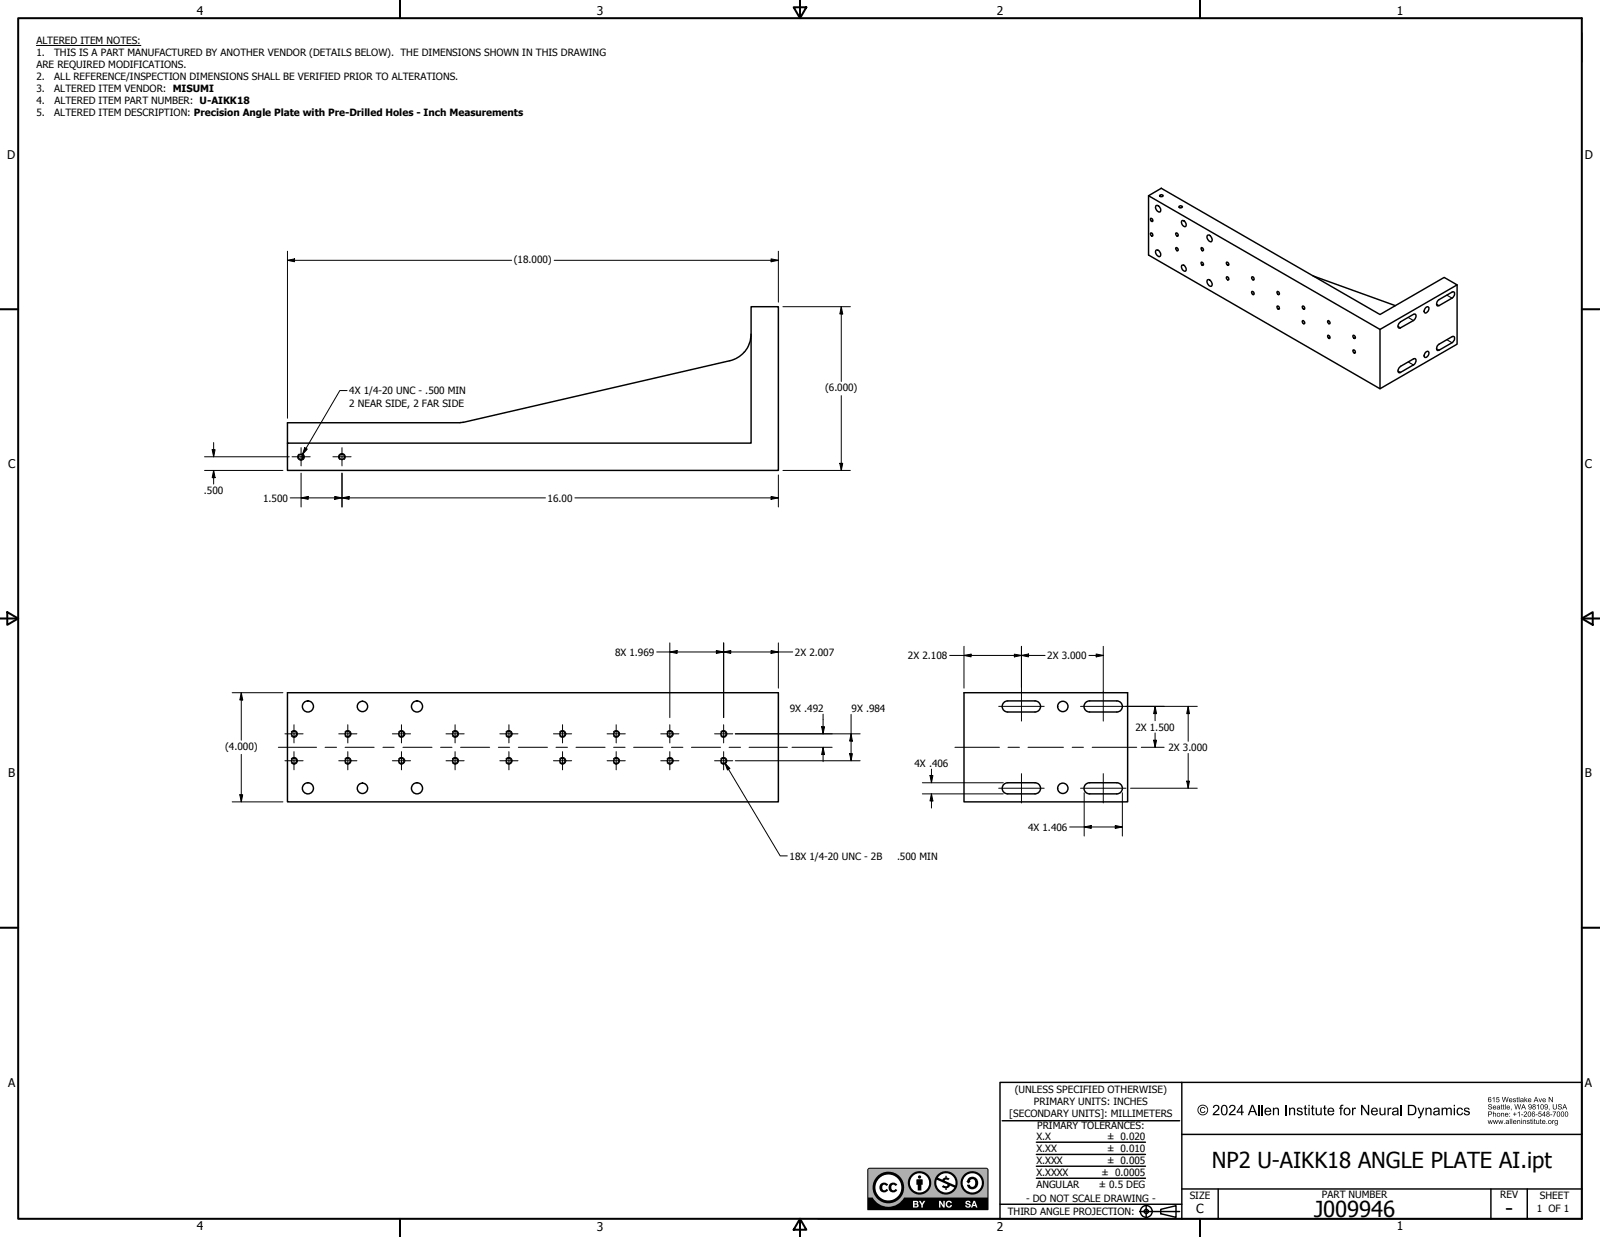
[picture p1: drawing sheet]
<svg xmlns="http://www.w3.org/2000/svg" width="559mm" height="432mm" viewBox="0 0 559 432" stroke-linecap="round" stroke-linejoin="round" font-family="sans-serif">
<!-- layer: Layer 1 -->
<g fill="none" stroke="#000" stroke-width=".35">
<path d="M12.7 15.9h36.5M552.4 11.5v10.3M100.4 87.7v58.3M100.4 90.9l2.5-.5v1zM100.4 90.9h78.3M193.5 90.9h78.3M269.3 90.4l2.5 .5-2.5 .5zM271.8 87.7v17.8M273.4 107.1h23.6M293.8 107.1v26.1M293.8 107.1l.5 2.5h-1zM121.2 136.3h-2.5l-13.1 22.4"/>
<path d="M293.8 138.1v26.1M71.4 159.4h29.6M74.1 157h1l-.5 2.4zM74.6 154.5v4.9M102 159.4h6.3M105.2 156.3v6.3M105.9 158.5a1.19 1.19 0 0 1 .1 1.8 1.19 1.19 0 0 1-1.7 0 1.19 1.19 0 0 1 .2-1.8M106.4 156.3l.9 .5-1.7 1.9zM116.3 159.4h6.3M119.4 156.3v6.3M71.4 164.2h27.4M74.6 164.2v4.8"/>
<path d="M74.6 164.2l.5 2.6h-1zM101.3 173.8h89.2M105.2 165.2v11.8M105.2 173.8l2.4-.5v1zM116.9 173.3l2.5 .5-2.5 .5zM119.4 165.2v11.8M119.4 173.8l2.5-.5v1zM120.1 160.4a1.16 1.16 0 0 0 .2-1.7 1.16 1.16 0 0 0-1.7 0 1.16 1.16 0 0 0 .1 1.7M200.8 173.8h71M269.3 173.3l2.5 .5-2.5 .5zM271.8 165.8v11.2M273.4 164.2h23.6"/>
<path d="M293.3 161.7h1l-.5 2.5zM229.4 227.6h47.5M233.9 224.4v26.1M233.9 227.6l2.6-.5v1zM250.2 227.1l2.5 .5-2.5 .5zM252.7 227.6l2.5-.5v1zM252.7 224.4v26.1M269.3 227.1l2.5 .5-2.5 .5zM271.8 224.4v15.8M331.7 228.8h33.3M336.7 225.6v14.6M336.7 228.8l2.5-.5v1z"/>
<path d="M354.3 228.3l2.4 .5-2.4 .5zM356.7 225.6v26.1M356.7 228.8l2.5-.5v1zM380.3 228.8h5M382.8 228.3l2.5 .5-2.5 .5zM385.3 225.6v26.1M81.1 241.8h17.7M84.3 241.8v16.6M84.3 241.8l.5 2.5h-1zM99.5 256.2h6.4M101.7 255.5a1.19 1.19 0 0 1 1.8-.2 1.19 1.19 0 0 1 0 1.7 1.19 1.19 0 0 1-1.8-.1M102.7 253v6.3"/>
<path d="M118.3 256.2h6.4M120.5 255.5a1.16 1.16 0 0 1 1.7-.2 1.16 1.16 0 0 1 0 1.7 1.16 1.16 0 0 1-1.7-.1M121.5 253v6.3M137 256.2h6.4M139.3 255.5a1.19 1.19 0 0 1 1.7-.2 1.19 1.19 0 0 1 0 1.7 1.19 1.19 0 0 1-1.7-.1M140.2 253v6.3M155.8 256.2h6.3M158 255.5a1.19 1.19 0 0 1 1.8-.2 1.19 1.19 0 0 1 0 1.7 1.19 1.19 0 0 1-1.8-.1M158.9 253v6.3M174.6 256.2h6.3M176.7 255.5a1.19 1.19 0 0 1 1.8-.2 1.19 1.19 0 0 1 0 1.7 1.19 1.19 0 0 1-1.8-.1M177.7 253v6.3"/>
<path d="M193.3 256.2h6.3M195.5 255.5a1.19 1.19 0 0 1 1.8-.2 1.19 1.19 0 0 1 0 1.7 1.19 1.19 0 0 1-1.8-.1M196.5 253v6.3M212 256.2h6.4M214.2 255.5a1.19 1.19 0 0 1 1.8-.2 1.19 1.19 0 0 1 0 1.7 1.19 1.19 0 0 1-1.8-.1M215.2 253v6.3M230.8 256.2h6.3M233 255.5a1.19 1.19 0 0 1 1.7-.2 1.19 1.19 0 0 1 0 1.7 1.19 1.19 0 0 1-1.7-.1M233.9 253v6.3M249.6 256.2h6.3M251.8 255.5a1.16 1.16 0 0 1 1.7-.2 1.16 1.16 0 0 1 0 1.7 1.16 1.16 0 0 1-1.7-.1M252.7 253v6.3"/>
<path d="M256.8 256.2h43.6M287 253.7h1l-.5 2.5zM287.5 249.3v6.9M297.2 249.4v16.2M297.2 256.2l.5 2.5h-1zM348.8 246.6h15.9M377.4 246.6h40.7M402.9 258.4h1l-.5 2.5zM403.4 246.6l.5 2.5h-1zM403.4 246.6v5M403.4 255.8v5.1M415 246.6v12.2"/>
<path d="M415 246.6l.4 2.5h-.9zM81.1 279.9h17.7M83.8 277.4h1l-.5 2.5zM84.3 263.3v16.6M97.2 260.9h13.4M99.5 265.6h6.4M101.7 264.9a1.19 1.19 0 0 1 1.8-.2 1.19 1.19 0 0 1 0 1.7 1.19 1.19 0 0 1-1.8-.1M102.7 262.4v6.3M113.5 260.9h4M118.3 265.6h6.4M120.5 264.9a1.16 1.16 0 0 1 1.7-.2 1.16 1.16 0 0 1 0 1.7 1.16 1.16 0 0 1-1.7-.1M120.5 260.9h10.2"/>
<path d="M121.5 262.4v6.3M133.7 260.9h4M137 265.6h6.4M139.3 264.9a1.19 1.19 0 0 1 1.7-.2 1.19 1.19 0 0 1 0 1.7 1.19 1.19 0 0 1-1.7-.1M140.2 262.4v6.3M140.7 260.9h10.2M153.9 260.9h4M155.8 265.6h6.3M158 264.9a1.19 1.19 0 0 1 1.8-.2 1.19 1.19 0 0 1 0 1.7 1.19 1.19 0 0 1-1.8-.1M158.9 262.4v6.3M160.8 260.9h10.2M174.1 260.9h3.9"/>
<path d="M174.6 265.6h6.3M176.7 264.9a1.19 1.19 0 0 1 1.8-.2 1.19 1.19 0 0 1 0 1.7 1.19 1.19 0 0 1-1.8-.1M177.7 262.4v6.3M181 260.9h10.2M193.3 265.6h6.3M194.2 260.9h4M195.5 264.9a1.19 1.19 0 0 1 1.8-.2 1.19 1.19 0 0 1 0 1.7 1.19 1.19 0 0 1-1.8-.1M196.5 262.4v6.3M201.2 260.9h10.1M212 265.6h6.4M214.2 264.9a1.19 1.19 0 0 1 1.8-.2 1.19 1.19 0 0 1 0 1.7 1.19 1.19 0 0 1-1.8-.1M214.3 260.9h4"/>
<path d="M215.2 262.4v6.3M221.3 260.9h10.2M230.8 265.6h6.3M233 264.9a1.19 1.19 0 0 1 1.7-.2 1.19 1.19 0 0 1 0 1.7 1.19 1.19 0 0 1-1.7-.1M233.9 262.4v6.3M234.5 260.9h4M241.5 260.9h10.2M249.6 265.6h6.3M251.8 264.9a1.16 1.16 0 0 1 1.7-.2 1.16 1.16 0 0 1 0 1.7 1.16 1.16 0 0 1-1.7-.1M252.7 262.4v6.3M253.2 266.4l19.3 32.4h2.5M253.2 266.4l1.7 1.8-.8 .6z"/>
<path d="M254.6 260.9h4M256.8 265.6h43.6M261.6 260.9h13.4M276.6 260.9h14M287.5 260.9v5M287.5 260.9l.5 2.5h-1zM296.7 263.1h1l-.5 2.5zM322.1 277.1h28.3M322.1 273.2h28.3M324.8 270.7h1l-.5 2.5zM325.3 268.5v4.7M325.3 277.1v5"/>
<path d="M325.3 277.1l.5 2.5h-1zM333.5 260.9h15.6M348.8 275.1h15.9M352 260.9h4M356.7 270.1v10.2M359 260.9h12.4M374.5 260.9h3.9M377.4 275.1h15.9M378.7 276.7v15.1M381.4 260.9h15.6M385.3 270.1v10.2M392 276.7v15.1"/>
<path d="M394.8 275.1h23.3M398.6 260.9h8M414.5 272.7h.9l-.4 2.4zM415 263v12.1M373.6 288.7h18.4M378.7 288.7l2.4-.5v1zM389.5 288.2l2.5 .5-2.5 .5z"/>
</g>
<g fill="none" stroke="#000" stroke-width=".51">
<path d="M401.1 68.3l4.5-2.6 76.4 44.1 22.4-13 4.5 2.6-26.9 15.6zM401.1 68.3v20.7l80.9 46.7 26.9-15.6v-20.7M401.9 76.2a.56 .56 0 0 1 .7 .4 .56 .56 0 0 1-.4 .7l-.3-.3zM403.8 71.8a1.44 1.44 0 0 1 1.3 2.2 1.54 1.54 0 0 1-1.3-2.2zM405 68.2a.7 .7 0 0 1 1.2 .3 .7 .7 0 0 1-1.2-.3zM411.7 72.1a.7 .7 0 0 1 1.2 .2 .7 .7 0 0 1-1.2-.2zM412.8 77a1.28 1.28 0 0 1 1.2 .7 1.28 1.28 0 0 1-.1 1.4 1.48 1.48 0 0 1-1.1-2.1zM401.8 81.4a.59 .59 0 0 1 .7 .3 .59 .59 0 0 1-.1 .7l-.5-.4zM403.8 87.3a1.44 1.44 0 0 1 1.3 2.2 1.54 1.54 0 0 1-1.3-2.2zM410.7 81.4a.59 .59 0 0 1 .7 .3 .59 .59 0 0 1-.2 .7l-.5-.4zM410.7 86.4a.56 .56 0 0 1 .8 .4 .56 .56 0 0 1-.5 .7l-.4-.8zM412.7 92.7a1.19 1.19 0 0 1 1.3 .5 1.19 1.19 0 0 1-.1 1.5 1.55 1.55 0 0 1-1.2-2z"/>
<path d="M419.5 91.6a.59 .59 0 0 1 .7 .3 .59 .59 0 0 1-.1 .7l-.5-.3zM419.5 86.6a.59 .59 0 0 1 .7 .2 .59 .59 0 0 1-.1 .8l-.6-.7zM421.8 97.7a1.47 1.47 0 0 1 1.2 2.2 1.62 1.62 0 0 1-1.2-2.2zM421.8 82.1a1.47 1.47 0 0 1 1.2 2.3 1.62 1.62 0 0 1-1.2-2.3zM428.3 91.6a.58 .58 0 0 1 .8 .3 .58 .58 0 0 1-.2 .7l-.5-.3zM428.4 96.6a.6 .6 0 0 1 .7 .4 .6 .6 0 0 1-.2 .7l-.6-.5zM437.3 96.6a.62 .62 0 0 1 .6 .4 .62 .62 0 0 1-.1 .7l-.7-.5zM458.6 96.3l28.7 10.4M262.3 116.6a9.9 9.9 0 0 1-2.4 6.3M437.1 101.9a.53 .53 0 0 1 .8 .2 .53 .53 0 0 1-.3 .7zM446 106.9a.59 .59 0 0 1 .7 .3 .59 .59 0 0 1-.1 .8l-.5-.4zM446.1 101.7a.56 .56 0 0 1 .7 .4 .56 .56 0 0 1-.4 .7l-.3-.3z"/>
<path d="M454.9 106.9a.59 .59 0 0 1 .7 .3 .59 .59 0 0 1-.2 .8l-.5-.4zM454.9 112a.64 .64 0 0 1 .6 .3 .64 .64 0 0 1-.1 .7l-.5-.4zM463.7 117.2a.59 .59 0 0 1 .7 .2 .59 .59 0 0 1-.2 .8l-.4-.4zM463.8 112a.64 .64 0 0 1 .6 .3 .64 .64 0 0 1-.2 .7l-.5-.5zM472.5 117.2a.58 .58 0 0 1 .8 .2 .58 .58 0 0 1-.2 .8l-.5-.4zM482 115v20.7M489 112.5l4.6-2.8a.69 .69 0 0 1 1 .2 .69 .69 0 0 1-.2 1l-.8 1-4.5 2.5a.66 .66 0 0 1-.8-.2 .66 .66 0 0 1 .1-.9zM497.8 107.5a.69 .69 0 0 1 1.1-.3 .69 .69 0 0 1 0 1.1l-.4 .5a.66 .66 0 0 1-1 .3 .66 .66 0 0 1 0-1zM502.2 105l5.2-3.1a.83 .83 0 0 1 .7 .6 .83 .83 0 0 1-.4 .9l-.6 .7-4.5 2.6a.69 .69 0 0 1-.9-.2 .69 .69 0 0 1 .1-1zM259.9 123a9.5 9.5 0 0 1-5 2.9l-93.2 21.5M472.5 122.2a.58 .58 0 0 1 .8 .3 .58 .58 0 0 1-.2 .8l-.5-.4zM489 128.1l4.6-2.8a.69 .69 0 0 1 1 .2 .69 .69 0 0 1-.2 .9l-.5 .9-4.8 2.7a.66 .66 0 0 1-.8-.2 .66 .66 0 0 1 .1-.9z"/>
<path d="M498.1 122.8a.65 .65 0 0 1 .9 .1 .65 .65 0 0 1-.1 .9l-.4 .6a.66 .66 0 0 1-1 .3 .66 .66 0 0 1 0-1.1zM502.2 120.5l5.2-3.1a.83 .83 0 0 1 .7 .6 .83 .83 0 0 1-.4 .9l-.6 .7-4.5 2.6a.69 .69 0 0 1-.9-.2 .69 .69 0 0 1 .1-.9zM105.6 158.6v1.7M160.7 147.6h-60.3v7.1h161.9v-47.6h9.5v57.1h-171.4v-9.5M161.8 147.4l-1.1 .1M100.4 241.8h171.4v38.1h-171.4zM336.7 241.8h57.1v38.1h-57.1zM350.6 245.2l1.3-.5h9.6a1.94 1.94 0 0 1 1.9 1.9 1.94 1.94 0 0 1-1.9 1.9h-9.6a1.94 1.94 0 0 1-1.7-1.2 1.94 1.94 0 0 1 .4-2.1zM380.5 244.7a1.94 1.94 0 0 0-1.9 1.9 1.94 1.94 0 0 0 1.9 1.9M380.6 248.5h9.5M380.6 244.7h9.5M390 244.7a1.94 1.94 0 0 1 2 1.9 1.94 1.94 0 0 1-2 1.9"/>
<path d="M350.6 273.8l1.3-.6h9.6a1.94 1.94 0 0 1 1.9 2 1.94 1.94 0 0 1-1.9 1.9h-9.6a1.94 1.94 0 0 1-1.7-1.2 1.94 1.94 0 0 1 .4-2.1zM380.5 273.2a1.94 1.94 0 0 0-1.9 2 1.94 1.94 0 0 0 1.9 1.9M380.6 277.1h9.5M380.6 273.2h9.5M390 273.2a1.94 1.94 0 0 1 2 2 1.94 1.94 0 0 1-2 1.9M412.7 377.8v47.6M350 391.2h62M361.9 398.7h38.1M412.7 396h139.7M361.9 403h38.1M361.9 411.3h38.1M361.9 407.1h38.1"/>
<path d="M412.7 415h139.7M425.4 415v10.4M520.7 415v10.4M533.4 415v10.4M285.7 425.4h266.7v-47.6h-203.2v47.6M349.2 420.4h63.5M398 422.9h14M400.3 420.6v4.6M405.4 422.1l5.3-1.2v4l-5.3-1.2z"/>
<circle cx="105.1" cy="159.5" r=".92"/>
<circle cx="119.4" cy="159.5" r=".92"/>
<circle cx="102.7" cy="256.2" r=".92"/>
<circle cx="107.5" cy="246.6" r="1.94"/>
<circle cx="121.4" cy="256.2" r=".92"/>
<circle cx="126.6" cy="246.6" r="1.81"/>
<circle cx="140.2" cy="256.2" r=".92"/>
<circle cx="145.6" cy="246.6" r="1.94"/>
<circle cx="159" cy="256.2" r=".92"/>
<circle cx="177.7" cy="256.2" r=".92"/>
<circle cx="196.4" cy="256.2" r=".92"/>
<circle cx="215.2" cy="256.2" r=".92"/>
<circle cx="234" cy="256.2" r=".92"/>
<circle cx="252.7" cy="256.2" r=".92"/>
<circle cx="371.2" cy="246.6" r="1.81"/>
<circle cx="102.7" cy="265.6" r=".92"/>
<circle cx="107.5" cy="275.2" r="1.94"/>
<circle cx="121.4" cy="265.6" r=".92"/>
<circle cx="126.6" cy="275.2" r="1.81"/>
<circle cx="140.2" cy="265.6" r=".92"/>
<circle cx="145.6" cy="275.2" r="1.94"/>
<circle cx="159" cy="265.6" r=".92"/>
<circle cx="177.7" cy="265.6" r=".92"/>
<circle cx="196.4" cy="265.6" r=".92"/>
<circle cx="215.2" cy="265.6" r=".92"/>
<circle cx="234" cy="265.6" r=".92"/>
<circle cx="252.7" cy="265.6" r=".92"/>
<circle cx="371.2" cy="275.2" r="1.81"/>
<circle cx="400.3" cy="422.9" r="2.06"/>
<circle cx="400.3" cy="422.9" r=".73"/>
</g>
<path d="M488.3 113.9l.8 .5M491.8 110.8l1.8 1.1M501.7 106.2l.9 .5M505.3 118.6l1.8 1M505.3 103l1.8 1.1M488.3 129.5l.8 .5M491.8 126.4l1.8 1M501.7 121.7l.9 .5" fill="none" stroke="#000" stroke-width=".38"/>
<g fill="none" stroke="#000" stroke-width=".7">
<path d="M139.7 0v6.3M279.4 0v6.3M419.1 0v6.3M6.4 6.3h546v419.1h-546zM277.2 2.5h4.4l-2.2 3.8zM0 107.9h6.3M552.4 107.9h6.4M0 215.9h6.3M2.5 213.7l3.8 2.2-3.8 2.2zM552.4 215.9h6.4M552.5 215.9l3.8-2.2v4.4zM0 323.8h6.3"/>
<path d="M552.4 323.8h6.4M139.7 425.4v6.4M279.4 425.4v6.4M279.4 425.4l2.2 3.9h-4.4zM419.1 425.4v6.4"/>
</g>
<g fill="#000">
<path d="M100.4 90.9l2.5-.5v1z" fill-rule="evenodd"/>
<path d="M269.3 90.4l2.5 .5-2.5 .5z" fill-rule="evenodd"/>
<path d="M293.8 107.1l.5 2.5h-1z" fill-rule="evenodd"/>
<path d="M74.1 157h1l-.5 2.4z" fill-rule="evenodd"/>
<path d="M106.4 156.3l.9 .5-1.7 1.9z" fill-rule="evenodd"/>
<path d="M74.6 164.2l.5 2.6h-1z" fill-rule="evenodd"/>
<path d="M105.2 173.8l2.4-.5v1z" fill-rule="evenodd"/>
<path d="M116.9 173.3l2.5 .5-2.5 .5z" fill-rule="evenodd"/>
<path d="M119.4 173.8l2.5-.5v1z" fill-rule="evenodd"/>
<path d="M269.3 173.3l2.5 .5-2.5 .5z" fill-rule="evenodd"/>
<path d="M293.3 161.7h1l-.5 2.5z" fill-rule="evenodd"/>
<path d="M233.9 227.6l2.6-.5v1z" fill-rule="evenodd"/>
<path d="M250.2 227.1l2.5 .5-2.5 .5z" fill-rule="evenodd"/>
<path d="M252.7 227.6l2.5-.5v1z" fill-rule="evenodd"/>
<path d="M269.3 227.1l2.5 .5-2.5 .5z" fill-rule="evenodd"/>
<path d="M336.7 228.8l2.5-.5v1z" fill-rule="evenodd"/>
<path d="M354.3 228.3l2.4 .5-2.4 .5z" fill-rule="evenodd"/>
<path d="M356.7 228.8l2.5-.5v1z" fill-rule="evenodd"/>
<path d="M382.8 228.3l2.5 .5-2.5 .5z" fill-rule="evenodd"/>
<path d="M84.3 241.8l.5 2.5h-1z" fill-rule="evenodd"/>
<path d="M287 253.7h1l-.5 2.5z" fill-rule="evenodd"/>
<path d="M297.2 256.2l.5 2.5h-1z" fill-rule="evenodd"/>
<path d="M402.9 258.4h1l-.5 2.5z" fill-rule="evenodd"/>
<path d="M403.4 246.6l.5 2.5h-1z" fill-rule="evenodd"/>
<path d="M415 246.6l.4 2.5h-.9z" fill-rule="evenodd"/>
<path d="M83.8 277.4h1l-.5 2.5z" fill-rule="evenodd"/>
<path d="M253.2 266.4l1.7 1.8-.8 .6z" fill-rule="evenodd"/>
<path d="M287.5 260.9l.5 2.5h-1z" fill-rule="evenodd"/>
<path d="M296.7 263.1h1l-.5 2.5z" fill-rule="evenodd"/>
<path d="M324.8 270.7h1l-.5 2.5z" fill-rule="evenodd"/>
<path d="M325.3 277.1l.5 2.5h-1z" fill-rule="evenodd"/>
<path d="M414.5 272.7h.9l-.4 2.4z" fill-rule="evenodd"/>
<path d="M378.7 288.7l2.4-.5v1z" fill-rule="evenodd"/>
<path d="M389.5 288.2l2.5 .5-2.5 .5z" fill-rule="evenodd"/>
</g>
<g fill="#000">
<path d="M423.9 385.9a1.19 1.19 0 0 1 1.9 .3 1.19 1.19 0 0 1-.7 1.7l-1 1h1.8v.4h-2.4l.2-.6 1-1a.91 .91 0 0 0 .7-.7 .91 .91 0 0 0-.5-1l-.7 .2-.2 .6-.4-.1zM429.6 385.9a1.19 1.19 0 0 1 1.8 .3 1.19 1.19 0 0 1-.6 1.7l-1 1h1.7v.4h-2.4l.3-.6 .9-1a.91 .91 0 0 0 .7-.7 .91 .91 0 0 0-.4-1l-.7 .2-.2 .6-.5-.1zM444.6 386.7h.4v.3a.94 .94 0 0 1 1.1-.4 .94 .94 0 0 1 .6 1.1v1.6h-.5v-1.6a.65 .65 0 0 0-.7-.7 .65 .65 0 0 0-.5 .9v1.4h-.4zM448.9 385.7h.5v3.6h-.5zM450.2 386.7h.4v.3a.94 .94 0 0 1 1.1-.4 .94 .94 0 0 1 .6 1.1v1.6h-.4v-1.6a.65 .65 0 0 0-.7-.7 .65 .65 0 0 0-.6 .9v1.4h-.4zM453.1 386.9l.6-.3a.99 .99 0 0 1 1.2 .7l-.4 .1a.52 .52 0 0 0-.6-.5 .52 .52 0 0 0-.4 .6l.2 .1a.98 .98 0 0 1 1 .3 .98 .98 0 0 1 .2 1l-.2 .3a1.19 1.19 0 0 1-1.9-.7l.5-.1a.58 .58 0 0 0 .6 .6 .58 .58 0 0 0 .5-.7l-.2-.1a.94 .94 0 0 1-1-.3 .94 .94 0 0 1-.1-1zM455.6 386l.5-.2v.9h.4v.3h-.4v1.6l.5 .7a.66 .66 0 0 1-.7-.1 .66 .66 0 0 1-.3-.7v-1.5h-.3v-.3h.3zM458.2 386l.4-.2v.9h.5v.3h-.5v1.6l.5 .7a.66 .66 0 0 1-.7-.1 .66 .66 0 0 1-.2-.7v-1.5h-.4v-.3h.4zM459.5 386.7h.4v1.4a.66 .66 0 0 0 .7 .9 .66 .66 0 0 0 .6-.9v-1.4h.4v2.6h-.4v-.4a.94 .94 0 0 1-1.1 .4 .94 .94 0 0 1-.6-1zM462.4 386l.4-.2v.9h.5v.3h-.5v1.6l.6 .7a.66 .66 0 0 1-.8-.1 .66 .66 0 0 1-.2-.7v-1.5h-.3v-.3h.3zM468.2 385.8l1-.1-.1 .3-.6 .2v.5h.5v.3h-.5v2.3h-.4v-2.3h-.4v-.3h.4zM472.2 386.7h.4v.4a.64 .64 0 0 1 1-.3l-.1 .4a.59 .59 0 0 0-.7 0 .59 .59 0 0 0-.2 .7v1.4h-.4z"/>
<path d="M475.3 385.7h.5l1.9 2.8v-2.8h.5v3.6h-.5l-1.9-2.9v2.9h-.5zM481.8 386.7h.4v1.4a.66 .66 0 0 0 .7 .9 .66 .66 0 0 0 .5-.9v-1.4h.5v2.6h-.4v-.4a.94 .94 0 0 1-1.1 .4 .94 .94 0 0 1-.6-1zM484.6 386.7h.4v.4a.64 .64 0 0 1 1-.3l-.1 .4a.59 .59 0 0 0-.7 0 .59 .59 0 0 0-.2 .7v1.4h-.4zM495.1 386.7h.4l.8 2.1 .7-2.1h.5l-1 2.6a.97 .97 0 0 1-1.2 1l-.1-.4h.5l.3-.6zM497.8 386.7h.4v.3a.94 .94 0 0 1 1.2-.4 .94 .94 0 0 1 .6 1.1v1.6h-.5v-1.6a.65 .65 0 0 0-.7-.7 .65 .65 0 0 0-.5 .9v1.4h-.5zM503.5 386.7h.4v.3l1-.4a.67 .67 0 0 0 1.1 0l.7 .1 .3 .3v2.3h-.4v-1.7a.58 .58 0 0 0-.6-.6 .58 .58 0 0 0-.5 .8v1.5h-.5v-1.7a.6 .6 0 0 0-.7-.6 .6 .6 0 0 0-.4 .9v1.4h-.4zM509.1 386.9a1.12 1.12 0 0 1 1.8 .5l-.4 .1a.72 .72 0 0 0-.9-.5 .72 .72 0 0 0-.4 1 .73 .73 0 0 0 .4 1 .73 .73 0 0 0 1-.7l.4 .1a1.25 1.25 0 0 1-1.8 .8 1.25 1.25 0 0 1-.4-2zM511.4 386.9l.6-.3a.99 .99 0 0 1 1.3 .7l-.5 .1a.52 .52 0 0 0-.5-.5 .52 .52 0 0 0-.5 .6l.3 .1a.98 .98 0 0 1 1 .3 .98 .98 0 0 1 .1 1l-.2 .3a1.19 1.19 0 0 1-1.8-.7l.4-.1a.58 .58 0 0 0 .7 .6 .58 .58 0 0 0 .5-.7l-.3-.1a.94 .94 0 0 1-1-.3 .94 .94 0 0 1-.1-1z"/>
<path d="M419.4 386.6l.2-.1a.94 .94 0 0 1 1.3 .5l-.2 .1a.66 .66 0 0 0-1-.1 .66 .66 0 0 0 0 1 .66 .66 0 0 0 1-.2l.3 .1a1.03 1.03 0 0 1-1.6 .4 1.03 1.03 0 0 1 0-1.7zM418.5 387.5a1.56 1.56 0 0 0 3.1 0 1.56 1.56 0 0 0-3.1 0zM418.2 387.5a1.87 1.87 0 0 1 3.7 0 1.87 1.87 0 0 1-3.7 0z"/>
<path d="M427.2 386.1l-.2 .4a1.83 1.83 0 0 0 .6 2.5 1.88 1.88 0 0 0 0-3zM426.9 385.9a1.29 1.29 0 0 1 1.5 .1 1.29 1.29 0 0 1 .3 1.5 1.3 1.3 0 0 1-1.1 1.9 1.3 1.3 0 0 1-1.2-1.9l.1-1z"/>
<path d="M433.5 386.4l-1.2 1.6h1.2zM433.5 385.7h.4v2.3h.5v.4h-.5v.9h-.4v-.9h-1.6v-.4z"/>
<path d="M437.4 386.1l-.6 1.7h1.2zM437.2 385.7h.5l1.5 3.6h-.6l-.4-1.1h-1.5l-.4 1.1h-.5z"/>
<path d="M442.3 387.2l-.2 .5h1.4a.73 .73 0 0 0-.4-.7 .73 .73 0 0 0-.8 .2zM441.9 387a1.23 1.23 0 0 1 1.5-.3 1.23 1.23 0 0 1 .6 1.4h-2a.77 .77 0 0 0 .6 .9 .77 .77 0 0 0 .9-.5h.5a1.33 1.33 0 0 1-2 .6 1.33 1.33 0 0 1-.1-2.1z"/>
<path d="M457 386.7h.4v2.6h-.4zM457 385.7h.4v.5h-.4z"/>
<path d="M464.3 387.2l-.2 .5h1.4a.73 .73 0 0 0-.4-.7 .73 .73 0 0 0-.8 .2zM463.9 387a1.23 1.23 0 0 1 1.5-.3 1.23 1.23 0 0 1 .6 1.4h-2a.77 .77 0 0 0 .6 .9 .77 .77 0 0 0 .9-.5h.5a1.33 1.33 0 0 1-2 .6 1.33 1.33 0 0 1-.1-2.1z"/>
<path d="M469.9 387.2a.94 .94 0 0 0-.2 1.3 .94 .94 0 0 0 1.3 .2 .94 .94 0 0 0 .2-1.3 .94 .94 0 0 0-1.3-.2zM469.6 386.9a1.3 1.3 0 0 1 2 .3 1.3 1.3 0 0 1-.6 1.9 1.3 1.3 0 0 1-1.8-.8l.1-1z"/>
<path d="M479.5 387.2l-.2 .5h1.5a.73 .73 0 0 0-.5-.7 .73 .73 0 0 0-.8 .2zM479.1 387a1.23 1.23 0 0 1 1.5-.3 1.23 1.23 0 0 1 .6 1.4h-1.9a.77 .77 0 0 0 .5 .9 .77 .77 0 0 0 1-.5h.4a1.33 1.33 0 0 1-2 .6 1.33 1.33 0 0 1-.1-2.1z"/>
<path d="M486.7 388.3a.64 .64 0 0 0 .8 .8 .64 .64 0 0 0 .5-1zM486.5 386.9l.7-.3a.9 .9 0 0 1 1.2 1l.2 1.7h-.5l-.1-.3a.9 .9 0 0 1-1.4 .3 .9 .9 0 0 1 0-1.4l1.2-.2a.57 .57 0 0 0-.3-.8 .57 .57 0 0 0-.8 .4l-.5 .1z"/>
<path d="M492.2 386.1v2.8h.8a1.39 1.39 0 0 0 1.2-1.4 1.39 1.39 0 0 0-1.3-1.4zM491.7 385.7h1.2a1.82 1.82 0 0 1 1.8 1.8 1.82 1.82 0 0 1-1.7 1.8h-1.3z"/>
<path d="M501.1 388.3a.64 .64 0 0 0 .7 .8 .64 .64 0 0 0 .5-1zM500.9 386.9l.7-.3a.9 .9 0 0 1 1.2 1l.1 1.7h-.4l-.1-.3a.9 .9 0 0 1-1.4 .3 .9 .9 0 0 1 0-1.4l1.1-.2a.57 .57 0 0 0-.3-.8 .57 .57 0 0 0-.7 .4l-.5 .1z"/>
<path d="M507.7 386.7h.5v2.6h-.5zM507.7 385.7h.5v.5h-.5z"/>
<path d="M540.9 382.9h.2l1 1.4v-1.4h.2v1.8h-.2l-1-1.4v1.4h-.2zM539 383.7l-.1 .2h.8l-.2-.3zM538.9 383.6a.61 .61 0 0 1 .7-.1 .61 .61 0 0 1 .3 .6h-1a.38 .38 0 0 0 .3 .5 .38 .38 0 0 0 .5-.3h.2a.66 .66 0 0 1-1 .3 .66 .66 0 0 1 0-1zM537.4 383.4h.2l.4 1.1 .3-1.1h.3l-.5 1.3h-.2zM536.4 383.1l-.2 .9h.6zM536.3 382.9h.3l.7 1.8h-.2l-.3-.5h-.7l-.2 .5h-.3zM534 383.7l-.1 .2h.7l-.2-.3zM533.8 383.6a.61 .61 0 0 1 .7-.1 .61 .61 0 0 1 .3 .6h-1a.38 .38 0 0 0 .3 .5 .38 .38 0 0 0 .5-.3h.2a.66 .66 0 0 1-1 .3 .66 .66 0 0 1 0-1zM532.4 382.9h.2v1l.9-.5-.5 .5 .5 .8h-.3l-.4-.6-.2 .6h-.2zM531.2 384.2v.3l.4 .1 .2-.5zM531.1 383.6l.9-.1 .1 1.2-.2-.1a.49 .49 0 0 1-.7 .2 .49 .49 0 0 1-.2-.7 .49 .49 0 0 1 .7-.2l.1-.3-.8 .2zM530.4 382.9h.3v1.8h-.3zM529.8 383.1l.2-.1v.4h.2l-.2 .2v.8l.3 .3-.5-.1zM528.5 383.5l.5-.1 .4 .2h-.6l-.1 .3a.54 .54 0 0 1 .8 .4 .54 .54 0 0 1-.6 .6 .54 .54 0 0 1-.5-.6l.5 .3 .3-.2-.7-.4zM527.3 383.7l-.1 .2h.8l-.2-.3zM527.2 383.6a.61 .61 0 0 1 .7-.1 .61 .61 0 0 1 .3 .6h-1a.38 .38 0 0 0 .3 .5 .38 .38 0 0 0 .5-.3h.2a.66 .66 0 0 1-1 .3 .66 .66 0 0 1 0-1zM524.5 382.9h.3l.3 1.6 .5-1.6h.2l.5 1.6 .3-1.6h.3l-.5 1.8h-.3l-.4-1.6-.4 1.6h-.3zM522.7 382.9h.9v.3h-.7l-.1 .4a.6 .6 0 0 1 .8 .3 .6 .6 0 0 1-.3 .8 .6 .6 0 0 1-.8-.4l.2-.1a.38 .38 0 0 0 .6 .2 .38 .38 0 0 0 0-.6 .38 .38 0 0 0-.6 .1h-.2zM521.3 383.4l.6-.5v1.8h-.2v-1.4l-.4 .3zM519.9 384.2a.4 .4 0 0 0 .8 0 .4 .4 0 0 0-.8 0zM519.9 383.1l.6-.2 .3 .5h-.2a.36 .36 0 0 0-.4-.3 .36 .36 0 0 0-.3 .5v.2a.58 .58 0 0 1 .9 .2 .58 .58 0 0 1-.5 .8 .58 .58 0 0 1-.6-.6z"/>
<path d="M543.1 391.7a.45 .45 0 0 0 .9 0 .45 .45 0 0 0-.9 0zM543 391.2l1.1-.2v1.2a.58 .58 0 0 1-.5 .7 .58 .58 0 0 1-.7-.5l.3 .2a.39 .39 0 0 0 .5 0 .39 .39 0 0 0 .1-.4 .63 .63 0 0 1-.8-.1 .63 .63 0 0 1 0-.9zM542.1 391l.2 .2 .6-.1-.5 .3v.9h-.3zM540.9 391.7a.45 .45 0 0 0 .9 0 .45 .45 0 0 0-.9 0zM540.6 391.7a.7 .7 0 0 1 1.4 0 .7 .7 0 0 1-1.4 0zM540.1 392.1h.2v.2h-.2zM538.9 391.3l-.1 .3h.7l-.2-.4zM538.7 391.2a.61 .61 0 0 1 .7-.1 .61 .61 0 0 1 .4 .6h-1a.38 .38 0 0 0 .3 .5 .38 .38 0 0 0 .4-.3h.2a.66 .66 0 0 1-1 .3 .66 .66 0 0 1 0-1zM538 390.7l.2-.1v.4h.2l-.2 .2v.8l.2 .3-.4-.1zM536.5 391h.2v1l.3 .2 .3-.2v-1h.3v1.3l-1-.1zM535.8 390.7l.3-.1v.4h.2l-.2 .2v.8l.2 .3-.4-.1zM535.2 391h.3v1.3h-.3zM535.2 390.5l.3 .3zM534.6 390.7l.2-.1v.4h.2l-.2 .2v.8l.2 .3-.4-.1zM533.3 391.1l.5-.1 .4 .2h-.6l-.1 .3a.54 .54 0 0 1 .7 .4 .54 .54 0 0 1-.5 .6 .54 .54 0 0 1-.5-.6l.5 .3 .3-.2-.7-.4zM531.9 391l.9 .1 .1 1.2h-.2v-1l-.3-.1-.3 .2v.9h-.2zM531.3 391h.2v1.3h-.2zM531.3 390.5l.2 .3zM529.9 391l1 .1v1.2h-.2v-1l-.3-.1-.3 .2v.9h-.2zM528.8 391.3l-.2 .3h.8l-.2-.4zM528.6 391.2a.61 .61 0 0 1 .7-.1 .61 .61 0 0 1 .3 .6h-1a.38 .38 0 0 0 .3 .5 .38 .38 0 0 0 .5-.3h.2a.66 .66 0 0 1-1 .3 .66 .66 0 0 1 0-1zM527.9 390.5h.2v1.8h-.2zM527.3 390.5h.3v1.8h-.3zM526.2 391.8v.3l.3 .1 .3-.5zM526 391.2l.9-.1 .2 1.2-.3-.1a.49 .49 0 0 1-.7 .2 .49 .49 0 0 1-.2-.7 .49 .49 0 0 1 .7-.2l.1-.2-.8 .1zM525.3 392.1h.2v.2h-.2zM523.2 391h.3l.3 1.1 .2-1.1h.3l.2 1 .3-1h.2l-.4 1.3h-.2l-.3-1-.2 1h-.3zM521.4 391h.2l.3 1.1 .3-1.1h.2l.3 1 .3-1h.2l-.4 1.3h-.2l-.3-1-.3 1h-.2zM519.6 391h.2l.3 1.1 .3-1.1h.2l.3 1 .3-1h.2l-.4 1.3h-.3l-.2-1-.3 1h-.2z"/>
<path d="M546.5 385.6l-.3 .9h.6zM546.3 385.5h.3l.7 1.8h-.2l-.3-.6h-.7l-.2 .6h-.3zM544.3 385.6a.72 .72 0 0 1 1.1 .4h-.2a.4 .4 0 0 0-.4-.4 .4 .4 0 0 0-.4 .5h.2a.69 .69 0 0 1 .8 .4 .69 .69 0 0 1-.4 .9 .69 .69 0 0 1-.8-.4l-.1-.3h.2a.44 .44 0 0 0 .5 .5 .44 .44 0 0 0 .3-.7h-.2a.58 .58 0 0 1-.6-.2 .58 .58 0 0 1 0-.7zM542.3 385.5h.3v1a.49 .49 0 0 0 .4 .6 .49 .49 0 0 0 .5-.6v-1h.2v1a.72 .72 0 0 1-.7 .8 .72 .72 0 0 1-.7-.8zM540.9 387h.3l-.2 .6zM539.6 386a.39 .39 0 0 0 .7 0 .39 .39 0 0 0-.7 0zM539.6 385.6a.82 .82 0 0 1 1 .8 .82 .82 0 0 1-1 .8l-.2-.4 .7 .3 .3-.7a.57 .57 0 0 1-.9 .1 .57 .57 0 0 1 .1-.9zM538.3 385.8a.84 .84 0 0 0 .4 1.3l.1-.1a.84 .84 0 0 0-.4-1.3zM538.3 385.5a.84 .84 0 0 1 .9 .9 .84 .84 0 0 1-.9 .8l-.3-.8zM536.8 385.9l.6-.5v1.9h-.2v-1.5l-.4 .3zM535.5 385.9a.3 .3 0 0 0 .6 0 .3 .3 0 0 0-.6 0zM535.4 386.7a.37 .37 0 0 0 .7 0 .37 .37 0 0 0-.7 0zM535.4 385.6a.49 .49 0 0 1 .7-.1 .49 .49 0 0 1-.1 .8 .54 .54 0 0 1 .2 .8 .54 .54 0 0 1-.8 0 .54 .54 0 0 1 .1-.8l-.2-.3zM533.9 386a.4 .4 0 0 0 .8 0 .4 .4 0 0 0-.8 0zM533.9 385.6a.82 .82 0 0 1 1.1 .8 .82 .82 0 0 1-1 .8l-.2-.4 .7 .3 .2-.7a.57 .57 0 0 1-.8 .1 .57 .57 0 0 1 0-.9zM532.1 385.6l-.3 .9h.6zM532 385.5h.2l.8 1.8h-.3l-.2-.6h-.8l-.2 .6h-.2zM528.9 385.5h.2l.4 1.5 .4-1.5h.3l.4 1.5 .4-1.5h.2l-.5 1.8h-.2l-.4-1.6-.5 1.6h-.2zM527.7 387h.2l-.2 .6zM526.5 386.2l-.1 .3h.7l-.2-.4zM526.3 386.1a.61 .61 0 0 1 .7-.1 .61 .61 0 0 1 .4 .7h-1a.38 .38 0 0 0 .3 .4 .38 .38 0 0 0 .4-.3l.2 .1a.66 .66 0 0 1-1 .3 .66 .66 0 0 1 0-1.1zM525.6 385.5h.3v1.8h-.3zM525 385.6l.2-.1v.5h.2l-.2 .1v.8l.3 .4-.5-.2zM524.3 385.6l.2-.1v.5h.2l-.2 .1v.8l.3 .4-.5-.2zM523.1 386.8v.3h.3l.3-.5zM522.9 386.1h.9l.2 1.2-.3-.2a.49 .49 0 0 1-.7 .2 .49 .49 0 0 1-.2-.7 .49 .49 0 0 1 .7-.1l.1-.3-.8 .1zM521.7 386.2l-.1 .3h.7l-.2-.4zM521.5 386.1a.61 .61 0 0 1 .8-.1 .61 .61 0 0 1 .3 .7h-1a.38 .38 0 0 0 .3 .4 .38 .38 0 0 0 .4-.3l.3 .1a.66 .66 0 0 1-1.1 .3 .66 .66 0 0 1 0-1.1zM519.9 385.6a.72 .72 0 0 1 1.2 .4h-.3a.4 .4 0 0 0-.4-.4 .4 .4 0 0 0-.3 .5h.1a.69 .69 0 0 1 .9 .4 .69 .69 0 0 1-.4 .9 .69 .69 0 0 1-.9-.4l-.1-.3h.2a.44 .44 0 0 0 .5 .5 .44 .44 0 0 0 .3-.7h-.1a.58 .58 0 0 1-.7-.2 .58 .58 0 0 1 0-.7z"/>
<path d="M546.9 388.3a.84 .84 0 0 0 .3 1.3l.2-.1a.84 .84 0 0 0-.4-1.3zM546.8 388.1a.84 .84 0 0 1 .9 .8 .84 .84 0 0 1-.9 .8l-.3-.8zM545.4 388.3a.84 .84 0 0 0 .4 1.3l.2-.1a.84 .84 0 0 0-.4-1.3zM545.4 388.1a.84 .84 0 0 1 .9 .8 .84 .84 0 0 1-.9 .8l-.3-.8zM544 388.3a.84 .84 0 0 0 .4 1.3l.1-.1a.84 .84 0 0 0-.4-1.3zM544 388.1a.84 .84 0 0 1 .9 .8 .84 .84 0 0 1-.9 .8l-.3-.8zM542.3 388h1.2l-.7 1.8h-.2v-.5l.6-1.1h-.9zM541.4 389h.7v.3h-.7zM540.3 388.4a.3 .3 0 0 0 .6 0 .3 .3 0 0 0-.6 0zM540.3 389.3a.37 .37 0 0 0 .7 0 .37 .37 0 0 0-.7 0zM540.2 388.1a.49 .49 0 0 1 .8 0 .49 .49 0 0 1-.1 .7 .54 .54 0 0 1 .1 .8 .54 .54 0 0 1-.8 0 .54 .54 0 0 1 .2-.8l-.3-.2zM539.3 388.3l-.5 .9h.5zM539.4 388h.2v1.2h.2l-.2 .6h-.3v-.4h-.7zM537.4 388h.9v.2h-.7l-.1 .5a.6 .6 0 0 1 .9 .3 .6 .6 0 0 1-.4 .8 .6 .6 0 0 1-.8-.5h.2a.38 .38 0 0 0 .6 .2 .38 .38 0 0 0 .1-.6 .38 .38 0 0 0-.6 .1l-.2-.1zM536.3 389h.7v.3h-.7zM535.2 389.3a.4 .4 0 0 0 .8 0 .4 .4 0 0 0-.8 0zM535.1 388.2l.7-.2 .3 .4h-.2a.36 .36 0 0 0-.4-.2 .36 .36 0 0 0-.3 .4v.3a.58 .58 0 0 1 .9 .2 .58 .58 0 0 1-.5 .8 .58 .58 0 0 1-.6-.7zM533.9 388.3a.84 .84 0 0 0 .4 1.3l.1-.1a.84 .84 0 0 0-.4-1.3zM533.8 388.1a.84 .84 0 0 1 1 .8 .84 .84 0 0 1-1 .8l-.2-.8zM532.3 388.1a.63 .63 0 0 1 1 .3 .63 .63 0 0 1-.5 .8l-.4 .4h.9v.2h-1.2l.5-.7a.47 .47 0 0 0 .5-.4 .47 .47 0 0 0-.5-.5l-.4 .3zM531.3 389h.7v.3h-.7zM530.1 388.4l.6-.4v1.8h-.2v-1.4l-.4 .3zM528.9 388.3h.3v.5h.4v.2h-.4v.5h-.3v-.5h-.5v-.2h.5zM527.1 389.5h.3v.3h-.3zM527.1 388.5h.3v.2h-.3zM525.9 388.7l-.1 .3h.8l-.3-.3zM525.8 388.6a.61 .61 0 0 1 .7-.1 .61 .61 0 0 1 .3 .7h-1a.38 .38 0 0 0 .3 .4 .38 .38 0 0 0 .5-.2h.2a.66 .66 0 0 1-1 .3 .66 .66 0 0 1 0-1.1zM524.2 388.5l1 .1 .1 1.2h-.2v-1l-.3-.1-.3 .2v.9h-.3zM523 389.2a.45 .45 0 0 0 .9 0 .45 .45 0 0 0-.9 0zM522.8 389.1a.66 .66 0 0 1 1.3 0 .66 .66 0 0 1-1.3 0zM521.4 388h.2v.6a.47 .47 0 0 1 .6-.1 .47 .47 0 0 1 .3 .5v.8h-.2v-1l-.3-.2-.3 .2-.1 1h-.2zM520 388.2v.7l.7-.1a.33 .33 0 0 0 .2-.4 .33 .33 0 0 0-.4-.2zM519.8 388h.9a.55 .55 0 0 1 .4 .7 .55 .55 0 0 1-.6 .4h-.5v.7h-.2z"/>
</g>
<path d="M439.7 385.7v3.6M440.8 385.7v3.6M489.3 385.7v3.6" fill="none" stroke="#000" stroke-width=".45"/>
<path d="M303.3 408l.8-.2 40.6 .1 .4 1.1v13.1h-42v-13.2z" fill="#aab2ab"/>
<path d="M303.5 408h40.9l.4 .2 .1 9.8h-29.2a6.3 6.3 0 0 1-10.9 0h-1.5v-9.6zM303.1 407.9l-.2 .5v13.9l.2 .1h41.9l.2-.1v-13.9l-.5-.7-41-.1z" fill="#000"/>
<circle cx="310.3" cy="414.5" r="4.8" fill="#fff"/>
<path d="M310.8 413.3a1.7 1.7 0 0 1 2.6 .3l-.8 .4-.3-.4a.93 .93 0 0 0-1 .9 .93 .93 0 0 0 1 .9l.4-.4 .7 .4a1.7 1.7 0 0 1-2.5 .5 1.7 1.7 0 0 1-.1-2.6zM307.6 413.3a1.7 1.7 0 0 1 2.6 .3l-.7 .4-.4-.4a.93 .93 0 0 0-1 .9 .93 .93 0 0 0 1 .9l.4-.4 .7 .4a1.7 1.7 0 0 1-2.5 .5 1.7 1.7 0 0 1-.1-2.6zM305.8 414.5a4.5 4.5 0 0 0 9 0 4.5 4.5 0 0 0-9 0zM304.7 414.5a5.6 5.6 0 0 1 11.1 0 5.6 5.6 0 0 1-11.1 0z" fill="#000"/>
<circle cx="321.2" cy="413" r="3.8" fill="#fff"/>
<g fill="#000">
<path d="M320.2 411.7l2 .1 .1 1.8h-.5v2h-1.3v-2h-.4z"/>
<circle cx="321.2" cy="410.8" r=".57"/>
</g>
<path d="M317.8 412.9a3.4 3.4 0 0 1 6.7 0 3.4 3.4 0 0 1-6.7 0zM317.1 412.9a4.1 4.1 0 0 0 8.2 0 4.1 4.1 0 0 0-8.2 0z" fill-rule="evenodd" fill="#000"/>
<g fill="#fff">
<path d="M320.9 419.2h.6l.5 .9 .6-.9h.6l-.9 1.4v.9h-.5v-.9z"/>
<path d="M337.3 419.4l.7-.3a.8 .8 0 0 1 1 .8h-.5a.36 .36 0 0 0-.3-.5 .36 .36 0 0 0-.4 .3 .36 .36 0 0 0 .4 .4 .82 .82 0 0 1 .8 1.1 .82 .82 0 0 1-1.3 .3l-.6-.6v-.2h.5a.41 .41 0 0 0 .4 .6 .41 .41 0 0 0 .3-.7l-1-.4z"/>
<path d="M328 419.2h.5l1 1.5v-1.5h.4v2.3h-.5l-.9-1.5-.1 1.5h-.4z"/>
<path d="M330.6 419.5l.8-.4a.95 .95 0 0 1 1 .9h-.4a.69 .69 0 0 0-1-.1 .69 .69 0 0 0-.1 1 .69 .69 0 0 0 1-.1l.1-.2h.5a1.15 1.15 0 0 1-1.8 .7 1.15 1.15 0 0 1-.1-1.8z"/>
<path d="M319.4 420.5v.6l.9-.1-.1-.4zM319.4 419.6v.5l.8-.1-.1-.4zM318.9 419.2l1.6 .1 .2 .5-.3 .4a.67 .67 0 0 1 .4 .9 .67 .67 0 0 1-.8 .4h-1.1z"/>
<path d="M340.2 419.8l-.3 .8h.6zM340 419.2h.5l.9 2.3h-.5l-.2-.5h-.9l-.2 .5h-.5z"/>
<circle cx="339.6" cy="412.9" r="3.7"/>
</g>
<g fill="#000">
<path d="M338.4 411.2a2.12 2.12 0 0 1 2.8 .4 2.12 2.12 0 0 1-.3 2.9 2.12 2.12 0 0 1-2.9-.1l-.3-.8h1a.98 .98 0 0 0 1.3 .7 .98 .98 0 0 0 .6-1.4 .98 .98 0 0 0-.6-1.2 .98 .98 0 0 0-1.3 .6h.3l-.8 .8-.8-.8h.3z"/>
<path d="M336.2 412.9a3.4 3.4 0 0 1 6.7 0 3.4 3.4 0 0 1-6.7 0zM335.5 412.9a4.1 4.1 0 0 0 8.2 0 4.1 4.1 0 0 0-8.2 0z"/>
</g>
<circle cx="330.4" cy="412.9" r="3.8" fill="#fff"/>
<path d="M328 410.5l-.4 .6 1.5 .7 .4-.5 .7-.2v-.7h.4v.7l1.1 .3-.6 .6a.61 .61 0 0 0-.6-.3 .61 .61 0 0 0-.5 .5l3.6 1.6a3.4 3.4 0 0 0-1.5-3.8 3.4 3.4 0 0 0-4.1 .5zM327.2 411.8a3.4 3.4 0 0 0 1.8 4.2 3.4 3.4 0 0 0 4.3-1.5l-1.5-.6-.4 .6-.8 .3v.6h-.4v-.6l-1.3-.5 .6-.6a.68 .68 0 0 0 .8 .4 .68 .68 0 0 0 .5-.7zM326.3 412.9a4.1 4.1 0 0 1 8.2 0 4.1 4.1 0 0 1-8.2 0z" fill="#000"/>
<g font-size="7.7">
<text x="423.2" y="407.6">NP2 U-AIKK18 ANGLE PLATE AI.ipt</text>
<text x="458.9" y="424.8">J009946</text>
<text x="525.7" y="424.4">-</text>
</g>
<text font-size="4.4" x="417.8" y="423.5">C</text>
<g font-size="4.2">
<text x="68.7" y="5.3">4</text>
<text x="208.4" y="5.3">3</text>
<text x="348.1" y="5.3">2</text>
<text x="487.8" y="5.3">1</text>
<text x="2.5" y="55.5">D</text>
<text x="553.5" y="55.5">D</text>
<text x="2.8" y="163.4">C</text>
<text x="553.5" y="163.4">C</text>
<text x="2.9" y="271.4">B</text>
<text x="553.5" y="271.4">B</text>
<text x="2.8" y="379.3">A</text>
<text x="553.5" y="379.3">A</text>
<text x="68.7" y="429.5">4</text>
<text x="208.4" y="429.6">3</text>
<text x="348.1" y="429.6">2</text>
<text x="487.8" y="429.5">1</text>
</g>
<g font-size="3.5">
<text x="12.7" y="15.3">ALTERED ITEM NOTES:</text>
<text x="12.7" y="19.5">1.</text>
<text x="12.7" y="23.7">ARE REQUIRED MODIFICATIONS.</text>
<text x="18.9" y="19.5">THIS IS A PART MANUFACTURED BY ANOTHER VENDOR (DETAILS BELOW). THE DIMENSIONS SHOWN IN THIS DRAWING</text>
<text x="12.7" y="27.8">2.</text>
<text x="19" y="27.8">ALL REFERENCE/INSPECTION DIMENSIONS SHALL BE VERIFIED PRIOR TO ALTERATIONS.</text>
<text x="12.8" y="32">3.</text>
<text x="19" y="32">ALTERED ITEM VENDOR: MISUMI</text>
<text x="12.8" y="40.4">5.</text>
<text x="12.8" y="36.2">4.</text>
<text x="19" y="40.4">ALTERED ITEM DESCRIPTION: Precision Angle Plate with Pre-Drilled Holes - Inch Measurements</text>
<text x="19" y="36.2">ALTERED ITEM PART NUMBER: U-AIKK18</text>
<text x="179.5" y="91.8">(18.000)</text>
<text x="122" y="137.6">4X 1/4-20 UNC - .500 MIN</text>
<text x="288.2" y="136.7">(6.000)</text>
<text x="122" y="142">2 NEAR SIDE, 2 FAR SIDE</text>
<text x="71.2" y="172.4">.500</text>
<text x="91.9" y="175.1">1.500</text>
<text x="191.3" y="175.1">16.00</text>
<text x="214.8" y="228.9">8X 1.969</text>
<text x="277.6" y="228.9">2X 2.007</text>
<text x="317.1" y="230.1">2X 2.108</text>
<text x="365.8" y="230.1">2X 3.000</text>
<text x="275.8" y="248.5">9X .492</text>
<text x="297.4" y="248.5">9X .984</text>
<text x="396.6" y="255">2X 1.500</text>
<text x="78.6" y="261.9">(4.000)</text>
<text x="408.1" y="262.1">2X 3.000</text>
<text x="319.4" y="267.6">4X .406</text>
<text x="359.1" y="289.9">4X 1.406</text>
<text x="275.8" y="300">18X 1/4-20 UNC - 2B</text>
<text x="313.3" y="300">.500 MIN</text>
<text x="354.4" y="381.6">(UNLESS SPECIFIED OTHERWISE)</text>
<text x="352.5" y="390">[SECONDARY UNITS]: MILLIMETERS</text>
<text x="361.1" y="385.8">PRIMARY UNITS: INCHES</text>
<text x="362.3" y="394.1">PRIMARY TOLERANCES:</text>
<text x="362" y="397.9">X.X</text>
<text x="386.7" y="398">± 0.020</text>
<text x="362" y="402.1">X.XX</text>
<text x="362" y="406.3">X.XXX</text>
<text x="386.6" y="406.3">± 0.005</text>
<text x="386.6" y="402.1">± 0.010</text>
<text x="362" y="410.5">X.XXXX</text>
<text x="384.7" y="410.5">± 0.0005</text>
<text x="358.4" y="419.7">- DO NOT SCALE DRAWING -</text>
<text x="362" y="414.6">ANGULAR</text>
<text x="383.8" y="414.7">± 0.5 DEG</text>
<text x="415.5" y="418.4">SIZE</text>
<text x="461.7" y="418.3">PART NUMBER</text>
<text x="523.9" y="418.3">REV</text>
<text x="537.8" y="418.4">SHEET</text>
<text x="352" y="424.2">THIRD ANGLE PROJECTION:</text>
<text x="536.7" y="423.2">1 OF 1</text>
</g>
</svg>
